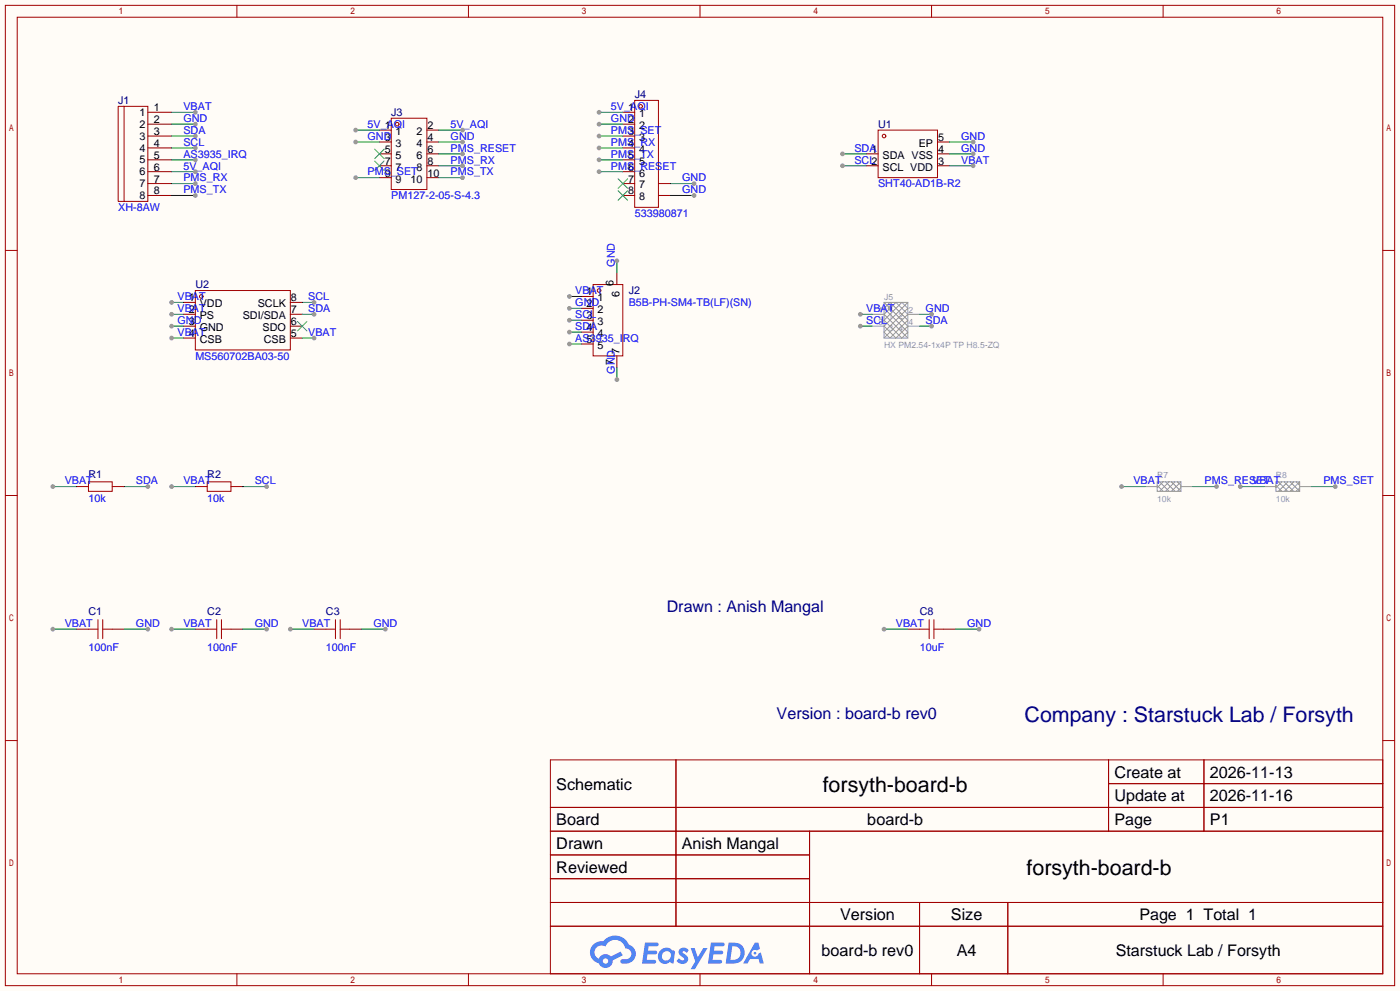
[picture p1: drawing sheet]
<svg xmlns="http://www.w3.org/2000/svg" width="299mm" height="212mm" viewBox="0 0 299 212" stroke-linecap="round" stroke-linejoin="round" font-family="sans-serif">
<path d="M0 0h299.5v211.8h-299.5z" fill="#fffcf7"/>
<g fill="none" stroke="#a10000" stroke-width=".21">
<path d="M1.1 1.1h297.2v209.6h-297.2zM3.7 3.7h292.1v204.5h-292.1zM50.7 1.1v2.6M100.2 1.1v2.6M149.7 1.1v2.6M199.3 1.1v2.6M248.8 1.1v2.6M1.1 53.5h2.6M295.8 53.5h2.5M1.1 105.9h2.6M295.8 105.9h2.5M1.1 158.3h2.6"/>
<path d="M295.8 158.3h2.5M117.7 162.4h178.1v45.8h-178.1zM117.7 172.6h178.1M117.7 177.7h178.1M144.6 162.4v35.6M173.2 177.7v30.5M237.1 162.4v15.3M237.1 167.5h58.7M257.5 162.4v15.3M117.7 182.8h55.5M117.7 192.9h178.1M117.7 187.8h55.5"/>
<path d="M117.7 198h178.1M196.7 192.9v15.3M215.6 192.9v15.3M50.7 208.2v2.5M100.2 208.2v2.5M149.7 208.2v2.5M199.3 208.2v2.5M248.8 208.2v2.5"/>
</g>
<g fill="#5487ff">
<path d="M145.5 202.8a1.3 1.3 0 0 1 1.8 .3l-.4 .6a.54 .54 0 0 0-.9-.2l.1 .2a1.28 1.28 0 0 1 .8 2 1.53 1.53 0 0 1-2.2-.3l.5-.6 .8 .5a.31 .31 0 0 0 .4-.3 .31 .31 0 0 0-.3-.3 1.12 1.12 0 0 1-.6-1.9z"/>
<path d="M147.7 202.7h.9l.7 1.9 1.1-1.9h.9l-2.7 4.5h-.9l1-1.7z"/>
<path d="M138 201.5h1.6a1.31 1.31 0 0 1 1.2 .2 .4 .4 0 0 1-.3 .6h-1.8l-.1 .9h1.6a.4 .4 0 0 1 .4 .4 .4 .4 0 0 1-.4 .4h-1.7l-.2 1.2h1.4a.46 .46 0 0 1 .5 .1 .46 .46 0 0 1 .1 .5l-.3 .2h-2.7z"/>
<path d="M152.1 201.5h1.6a1.32 1.32 0 0 1 1.3 .2 .39 .39 0 0 1-.4 .6h-1.7l-.2 .9h1.7a.4 .4 0 0 1 .3 .4 .4 .4 0 0 1-.4 .4h-1.7l-.2 1.2h1.4a.46 .46 0 0 1 .5 .1 .46 .46 0 0 1 .1 .5l-.3 .2h-2.7z"/>
<path d="M161.5 201.5h.7l.4 1.3-.7 .4a.75 .75 0 0 0-1.1 .3 .75 .75 0 0 0 .5 1 .75 .75 0 0 0 .9-.6l.6-.3 .6 2.4h-.9l-.2-1h-1.9l-.5 1h-.9z"/>
<path d="M155.9 201.5l-.7 4.5h1.5a2.27 2.27 0 0 0 2.6-2.3 2.27 2.27 0 0 0-2.7-2.2zM156.6 202.3a1.5 1.5 0 0 1 1.8 1.5 1.5 1.5 0 0 1-1.9 1.4h-.3z"/>
<path d="M141.3 203.1a1.6 1.6 0 0 0-.3 2.3 1.6 1.6 0 0 0 2.3 .2l.8 .4 .3-2.5-.2-.3h-.4a1.58 1.58 0 0 0-2.5-.1zM141.9 203.6a.98 .98 0 0 1 1.6 .5 .98 .98 0 0 1-1.1 1.2 .94 .94 0 0 1-.8-.6 .94 .94 0 0 1 .3-1.1z"/>
<path d="M126.9 201.9a2.37 2.37 0 0 0 1.2 4 1.54 1.54 0 0 0 1.7 1 1.54 1.54 0 0 0 1.3-1.6l2.1-1.1-.5-.8-2 1.1a1.57 1.57 0 0 0-2.6 .4 1.5 1.5 0 0 1-.8-2.1 1.5 1.5 0 0 1 2.2-.5 2.23 2.23 0 0 1 2.3-1.4 2.23 2.23 0 0 1 2 1.8 1.16 1.16 0 0 1 1.2 1.1 1.16 1.16 0 0 1-1 1.3h-.7a.47 .47 0 0 0-.6 .3 .47 .47 0 0 0 .4 .6 2.17 2.17 0 0 0 2.5-1 2.17 2.17 0 0 0-.3-2.7l-.8-.4a3.2 3.2 0 0 0-5.4-.7l-1.2 .1zM129 205.4a.58 .58 0 0 1 1.1 0 .58 .58 0 0 1-1.1 0z"/>
<circle cx="161.5" cy="203.8" r=".28"/>
</g>
<g fill="none" stroke="#a10000" stroke-width=".21">
<path d="M26.5 22.7h5.1v20.4h-5.1zM26.5 22.7h-1.2v20.4h1.2M83.7 25.3h7.6v15.2h-7.6zM135.8 21.5h5v22.8h-5zM187.8 27.8h12.7v10.2h-12.7zM18.9 103h5.1v2h-5.1zM44.3 103h5.1v2h-5.1zM18.9 134.5h2.1M21 132.5v4M22 134.5h2M22 132.5v4M44.3 134.5h2.1"/>
<path d="M46.4 132.5v4M47.4 134.5h2M47.4 132.5v4M69.7 134.5h2.1M71.8 132.5v4M72.8 134.5h2M72.8 132.5v4M196.7 134.5h2.1M198.8 132.5v4M199.8 134.5h2M199.8 132.5v4"/>
<circle cx="85" cy="26.5" r=".38"/>
<circle cx="137" cy="22.7" r=".38"/>
<circle cx="189.1" cy="29.1" r=".38"/>
</g>
<g fill="none" stroke="#870000" stroke-width=".21">
<path d="M31.6 24h5.1M31.6 26.5h5.1M31.6 29.1h5.1M31.6 31.6h5.1M31.6 34.2h5.1M31.6 36.7h5.1M31.6 39.2h5.1M81.2 32.9h2.5M81.2 35.4h2.5M81.2 30.4h2.5M81.2 27.8h2.5M81.2 38h2.5"/>
<path d="M91.3 32.9h2.6M91.3 35.4h2.6M91.3 30.4h2.6M91.3 27.8h2.6M91.3 38h2.6M133.2 24h2.6M133.2 26.5h2.6M133.2 29.1h2.6M133.2 31.6h2.6M133.2 34.2h2.6M133.2 36.7h2.6M133.2 39.2h2.6"/>
<path d="M140.8 39.2h2.6M185.3 32.9h2.5M185.3 35.4h2.5M200.5 32.9h2.6M200.5 35.4h2.6M200.5 30.4h2.6M31.6 41.8h5.1M133.2 41.8h2.6M140.8 41.8h2.6M16.4 104h2.5M24 104h2.5M41.8 104h2.5"/>
<path d="M49.4 104h2.5M16.4 134.5h2.5M24 134.5h2.5M41.8 134.5h2.5M49.4 134.5h2.5M67.2 134.5h2.5M74.8 134.5h2.5M194.2 134.5h2.5M201.8 134.5h2.5"/>
</g>
<g fill="none" stroke="#999" stroke-width=".21">
<path d="M245 104h2.5M247.5 103h5.1v2h-5.1zM247.5 103.8l1.3 1.2M248 103l2.1 2M248.8 103l-1.3 1.3M249.3 103l2 2M250.1 103l-2.1 2M250.6 103l2 2M251.3 103l-2 2M251.8 103l.8 .8M252.6 104h2.5M252.6 103l-2 2"/>
<path d="M252.6 104.3l-.8 .7M270.4 104h2.5M272.9 103h5.1v2h-5.1zM272.9 103.8l1.3 1.2M273.4 103l2.1 2M274.2 103l-1.3 1.3M274.7 103l2 2M275.5 103l-2.1 2M276 103l2 2M276.7 103l-2 2M277.2 103l.8 .8M278 104h2.5"/>
<path d="M278 103l-2 2M278 104.3l-.8 .7"/>
</g>
<path d="M80.1 31.9l2.1 2M80.1 34.4l2.1 2M82.2 31.9l-2.1 2M82.2 34.4l-2.1 2M132.2 38.2l2 2.1M134.2 38.2l-2 2.1M132.2 40.8l2 2M134.2 40.8l-2 2" fill="none" stroke="#3c3" stroke-width=".21"/>
<path d="M36.7 24h5.1" fill="none" stroke="#008700" stroke-width=".21"/>
<circle cx="41.8" cy="24" r=".51" fill="#999"/>
<path d="M203.1 35.4h5.1" fill="none" stroke="#008700" stroke-width=".21"/>
<circle cx="208.2" cy="35.4" r=".51" fill="#999"/>
<path d="M239.9 104h5.1" fill="none" stroke="#008700" stroke-width=".21"/>
<circle cx="239.9" cy="104" r=".51" fill="#999"/>
<path d="M265.3 104h5.1" fill="none" stroke="#008700" stroke-width=".21"/>
<circle cx="265.3" cy="104" r=".51" fill="#999"/>
<path d="M11.3 134.5h5.1" fill="none" stroke="#008700" stroke-width=".21"/>
<circle cx="11.3" cy="134.5" r=".51" fill="#999"/>
<path d="M36.7 134.5h5.1" fill="none" stroke="#008700" stroke-width=".21"/>
<circle cx="36.7" cy="134.5" r=".51" fill="#999"/>
<path d="M62.1 134.5h5.1" fill="none" stroke="#008700" stroke-width=".21"/>
<circle cx="62.1" cy="134.5" r=".51" fill="#999"/>
<path d="M189.1 134.5h5.1" fill="none" stroke="#008700" stroke-width=".21"/>
<circle cx="189.1" cy="134.5" r=".51" fill="#999"/>
<path d="M36.7 26.5h5.1" fill="none" stroke="#008700" stroke-width=".21"/>
<circle cx="41.8" cy="26.5" r=".51" fill="#999"/>
<path d="M203.1 32.9h5.1" fill="none" stroke="#008700" stroke-width=".21"/>
<circle cx="208.2" cy="32.9" r=".51" fill="#999"/>
<path d="M203.1 30.4h5.1" fill="none" stroke="#008700" stroke-width=".21"/>
<circle cx="208.2" cy="30.4" r=".51" fill="#999"/>
<path d="M76.1 30.4h5.1" fill="none" stroke="#008700" stroke-width=".21"/>
<circle cx="76.1" cy="30.4" r=".51" fill="#999"/>
<path d="M93.9 30.4h5" fill="none" stroke="#008700" stroke-width=".21"/>
<circle cx="98.9" cy="30.4" r=".51" fill="#999"/>
<path d="M128.1 26.5h5.1" fill="none" stroke="#008700" stroke-width=".21"/>
<circle cx="128.1" cy="26.5" r=".51" fill="#999"/>
<path d="M143.4 41.8h5.1" fill="none" stroke="#008700" stroke-width=".21"/>
<circle cx="148.5" cy="41.8" r=".51" fill="#999"/>
<path d="M143.4 39.2h5.1" fill="none" stroke="#008700" stroke-width=".21"/>
<circle cx="148.5" cy="39.2" r=".51" fill="#999"/>
<path d="M26.5 134.5h5.1" fill="none" stroke="#008700" stroke-width=".21"/>
<circle cx="31.6" cy="134.5" r=".51" fill="#999"/>
<path d="M51.9 134.5h5.1" fill="none" stroke="#008700" stroke-width=".21"/>
<circle cx="57" cy="134.5" r=".51" fill="#999"/>
<path d="M77.3 134.5h5.1" fill="none" stroke="#008700" stroke-width=".21"/>
<circle cx="82.4" cy="134.5" r=".51" fill="#999"/>
<path d="M204.3 134.5h5.1" fill="none" stroke="#008700" stroke-width=".21"/>
<circle cx="209.4" cy="134.5" r=".51" fill="#999"/>
<path d="M36.7 29.1h5.1" fill="none" stroke="#008700" stroke-width=".21"/>
<circle cx="41.8" cy="29.1" r=".51" fill="#999"/>
<path d="M180.2 32.9h5.1" fill="none" stroke="#008700" stroke-width=".21"/>
<circle cx="180.2" cy="32.9" r=".51" fill="#999"/>
<path d="M26.5 104h5.1" fill="none" stroke="#008700" stroke-width=".21"/>
<circle cx="31.6" cy="104" r=".51" fill="#999"/>
<path d="M36.7 31.6h5.1" fill="none" stroke="#008700" stroke-width=".21"/>
<circle cx="41.8" cy="31.6" r=".51" fill="#999"/>
<path d="M180.2 35.4h5.1" fill="none" stroke="#008700" stroke-width=".21"/>
<circle cx="180.2" cy="35.4" r=".51" fill="#999"/>
<path d="M51.9 104h5.1" fill="none" stroke="#008700" stroke-width=".21"/>
<circle cx="57" cy="104" r=".51" fill="#999"/>
<path d="M36.7 34.2h5.1" fill="none" stroke="#008700" stroke-width=".21"/>
<circle cx="41.8" cy="34.2" r=".51" fill="#999"/>
<path d="M36.7 36.7h5.1" fill="none" stroke="#008700" stroke-width=".21"/>
<circle cx="41.8" cy="36.7" r=".51" fill="#999"/>
<path d="M76.1 27.8h5.1" fill="none" stroke="#008700" stroke-width=".21"/>
<circle cx="76.1" cy="27.8" r=".51" fill="#999"/>
<path d="M93.9 27.8h5" fill="none" stroke="#008700" stroke-width=".21"/>
<circle cx="98.9" cy="27.8" r=".51" fill="#999"/>
<path d="M128.1 24h5.1" fill="none" stroke="#008700" stroke-width=".21"/>
<circle cx="128.1" cy="24" r=".51" fill="#999"/>
<path d="M36.7 39.2h5.1" fill="none" stroke="#008700" stroke-width=".21"/>
<circle cx="41.8" cy="39.2" r=".51" fill="#999"/>
<path d="M128.1 31.6h5.1" fill="none" stroke="#008700" stroke-width=".21"/>
<circle cx="128.1" cy="31.6" r=".51" fill="#999"/>
<path d="M36.7 41.8h5.1" fill="none" stroke="#008700" stroke-width=".21"/>
<circle cx="41.8" cy="41.8" r=".51" fill="#999"/>
<path d="M128.1 34.2h5.1" fill="none" stroke="#008700" stroke-width=".21"/>
<circle cx="128.1" cy="34.2" r=".51" fill="#999"/>
<path d="M255.1 104h5.1" fill="none" stroke="#008700" stroke-width=".21"/>
<circle cx="260.2" cy="104" r=".51" fill="#999"/>
<path d="M128.1 36.7h5.1" fill="none" stroke="#008700" stroke-width=".21"/>
<circle cx="128.1" cy="36.7" r=".51" fill="#999"/>
<path d="M280.5 104h5.1" fill="none" stroke="#008700" stroke-width=".21"/>
<circle cx="285.6" cy="104" r=".51" fill="#999"/>
<path d="M128.1 29.1h5.1" fill="none" stroke="#008700" stroke-width=".21"/>
<circle cx="128.1" cy="29.1" r=".51" fill="#999"/>
<path d="M11.3 104h5.1" fill="none" stroke="#008700" stroke-width=".21"/>
<circle cx="11.3" cy="104" r=".51" fill="#999"/>
<path d="M36.7 104h5.1" fill="none" stroke="#008700" stroke-width=".21"/>
<circle cx="36.7" cy="104" r=".51" fill="#999"/>
<path d="M93.9 35.4h5" fill="none" stroke="#008700" stroke-width=".21"/>
<circle cx="98.9" cy="35.4" r=".51" fill="#999"/>
<path d="M93.9 38h5" fill="none" stroke="#008700" stroke-width=".21"/>
<circle cx="98.9" cy="38" r=".51" fill="#999"/>
<path d="M93.9 32.9h5" fill="none" stroke="#008700" stroke-width=".21"/>
<circle cx="98.9" cy="32.9" r=".51" fill="#999"/>
<path d="M76.1 38h5.1" fill="none" stroke="#008700" stroke-width=".21"/>
<circle cx="76.1" cy="38" r=".51" fill="#999"/>
<g fill="none" stroke="#a10000" stroke-width=".21">
<path d="M126.9 60.8h6.3v15.3h-6.3z"/>
<circle cx="128.1" cy="62.1" r=".38"/>
</g>
<path d="M132 58.3v2.5M124.3 63.4h2.6M124.3 65.9h2.6M124.3 68.5h2.6M124.3 71h2.6M124.3 73.5h2.6M132 76.1v2.5" fill="none" stroke="#870000" stroke-width=".21"/>
<g fill="none" stroke="#999" stroke-width=".21">
<path d="M186.6 67.2h2.5M186.6 69.7h2.5M189.1 64.6h5.1v7.7h-5.1zM189.1 65.9l1.3-1.3 3.8 3.9-3.8 3.8-1.3-1.3 5.1-5.1-1.3-1.3-3.8 3.9 3.8 3.8 1.3-1.3zM189.1 67.2l2.5-2.6 2.6 2.6M189.1 69.7l2.5 2.6 2.6-2.6M189.1 67.2l5.1 5.1M189.1 64.6l5.1 5.1M190.5 65.6l.2 .1M190.7 66.1l-.2 .2M194.2 64.6l-5.1 5.1M194.2 67.2l-5.1 5.1"/>
<path d="M194.2 67.2h2.5M194.2 69.7h2.5"/>
<circle cx="190.4" cy="65.9" r=".38"/>
</g>
<path d="M121.8 63.4h2.5" fill="none" stroke="#008700" stroke-width=".21"/>
<circle cx="121.8" cy="63.4" r=".51" fill="#999"/>
<path d="M184 67.2h2.6" fill="none" stroke="#008700" stroke-width=".21"/>
<circle cx="184" cy="67.2" r=".51" fill="#999"/>
<path d="M121.8 65.9h2.5" fill="none" stroke="#008700" stroke-width=".21"/>
<circle cx="121.8" cy="65.9" r=".51" fill="#999"/>
<path d="M132 55.8v2.5" fill="none" stroke="#008700" stroke-width=".21"/>
<circle cx="132" cy="55.8" r=".51" fill="#999"/>
<path d="M132 78.6v2.6" fill="none" stroke="#008700" stroke-width=".21"/>
<circle cx="132" cy="81.2" r=".51" fill="#999"/>
<path d="M196.7 67.2h2.6" fill="none" stroke="#008700" stroke-width=".21"/>
<circle cx="199.3" cy="67.2" r=".51" fill="#999"/>
<path d="M121.8 68.5h2.5" fill="none" stroke="#008700" stroke-width=".21"/>
<circle cx="121.8" cy="68.5" r=".51" fill="#999"/>
<path d="M184 69.7h2.6" fill="none" stroke="#008700" stroke-width=".21"/>
<circle cx="184" cy="69.7" r=".51" fill="#999"/>
<path d="M121.8 71h2.5" fill="none" stroke="#008700" stroke-width=".21"/>
<circle cx="121.8" cy="71" r=".51" fill="#999"/>
<path d="M196.7 69.7h2.6" fill="none" stroke="#008700" stroke-width=".21"/>
<circle cx="199.3" cy="69.7" r=".51" fill="#999"/>
<path d="M121.8 73.5h2.5" fill="none" stroke="#008700" stroke-width=".21"/>
<circle cx="121.8" cy="73.5" r=".51" fill="#999"/>
<g fill="none" stroke="#a10000" stroke-width=".21">
<path d="M41.8 62.1h20.3v12.7h-20.3z"/>
<circle cx="43.1" cy="63.4" r=".38"/>
</g>
<path d="M39.2 64.6h2.6M39.2 67.2h2.6M39.2 69.7h2.6M39.2 72.3h2.6M62.1 64.6h2.5M62.1 67.2h2.5M62.1 69.7h2.5M62.1 72.3h2.5" fill="none" stroke="#870000" stroke-width=".21"/>
<path d="M63.6 68.7l2.1 2M65.7 68.7l-2.1 2" fill="none" stroke="#3c3" stroke-width=".21"/>
<path d="M36.7 64.6h2.5" fill="none" stroke="#008700" stroke-width=".21"/>
<circle cx="36.7" cy="64.6" r=".51" fill="#999"/>
<path d="M36.7 67.2h2.5" fill="none" stroke="#008700" stroke-width=".21"/>
<circle cx="36.7" cy="67.2" r=".51" fill="#999"/>
<path d="M36.7 72.3h2.5" fill="none" stroke="#008700" stroke-width=".21"/>
<circle cx="36.7" cy="72.3" r=".51" fill="#999"/>
<path d="M64.6 72.3h2.6" fill="none" stroke="#008700" stroke-width=".21"/>
<circle cx="67.2" cy="72.3" r=".51" fill="#999"/>
<path d="M36.7 69.7h2.5" fill="none" stroke="#008700" stroke-width=".21"/>
<circle cx="36.7" cy="69.7" r=".51" fill="#999"/>
<path d="M64.6 67.2h2.6" fill="none" stroke="#008700" stroke-width=".21"/>
<circle cx="67.2" cy="67.2" r=".51" fill="#999"/>
<path d="M64.6 64.6h2.6" fill="none" stroke="#008700" stroke-width=".21"/>
<circle cx="67.2" cy="64.6" r=".51" fill="#999"/>
<text font-size="4.6" fill="#000080" x="219.2" y="154.3">Company : Starstuck Lab / Forsyth</text>
<g font-size="4.6">
<text x="176" y="169.3">forsyth-board-b</text>
<text x="219.6" y="187.1">forsyth-board-b</text>
</g>
<text font-size="3.5" fill="#000080" x="166.1" y="153.7">Version : board-b rev0</text>
<g font-size="3.5">
<text x="238.4" y="166.2">Create at</text>
<text x="258.8" y="166.2">2026-11-13</text>
<text x="119" y="168.8">Schematic</text>
<text x="238.4" y="171.3">Update at</text>
<text x="258.8" y="171.3">2026-11-16</text>
<text x="119" y="176.4">Board</text>
<text x="185.5" y="176.4">board-b</text>
<text x="258.8" y="176.4">P1</text>
<text x="119" y="181.5">Drawn</text>
<text x="119" y="186.6">Reviewed</text>
<text x="179.7" y="196.7">Version</text>
<text x="203.4" y="196.7">Size</text>
<text x="175.8" y="204.3">board-b rev0</text>
<text x="204.7" y="204.3">A4</text>
</g>
<text font-size="3.4" fill="#000080" x="142.6" y="130.8">Drawn : Anish Mangal</text>
<g font-size="3.4">
<text x="238.4" y="176.4">Page</text>
<text x="145.9" y="181.4">Anish Mangal</text>
<text x="243.7" y="196.7">Page 1 Total 1</text>
<text x="238.7" y="204.3">Starstuck Lab / Forsyth</text>
</g>
<g font-size="2.3" fill="#000080">
<text x="25.3" y="22.3">J1</text>
<text x="135.8" y="21">J4</text>
<text x="83.7" y="24.8">J3</text>
<text x="187.8" y="27.4">U1</text>
<text x="41.8" y="61.6">U2</text>
<text x="134.5" y="62.9">J2</text>
<text x="18.9" y="102.3">R1</text>
<text x="44.3" y="102.3">R2</text>
<text x="18.9" y="131.5">C1</text>
<text x="44.3" y="131.5">C2</text>
<text x="69.7" y="131.5">C3</text>
<text x="196.7" y="131.5">C8</text>
</g>
<g font-size="2.3">
<text x="32.9" y="23.8">1</text>
<text x="134.4" y="23.8">1</text>
<text x="29.8" y="24.8">1</text>
<text x="29.8" y="27.3">2</text>
<text x="29.8" y="29.9">3</text>
<text x="32.9" y="26.3">2</text>
<text x="32.9" y="28.9">3</text>
<text x="82.3" y="27.6">1</text>
<text x="84.6" y="28.9">1</text>
<text x="89.1" y="28.9">2</text>
<text x="91.4" y="27.6">2</text>
<text x="134.4" y="26.3">2</text>
<text x="134.4" y="28.9">3</text>
<text x="136.7" y="25">1</text>
<text x="136.7" y="27.6">2</text>
<text x="29.8" y="32.4">4</text>
<text x="29.8" y="34.9">5</text>
<text x="32.9" y="31.4">4</text>
<text x="32.9" y="33.9">5</text>
<text x="82.3" y="30.1">3</text>
<text x="82.3" y="32.7">5</text>
<text x="82.3" y="35.2">7</text>
<text x="84.6" y="31.4">3</text>
<text x="84.6" y="33.9">5</text>
<text x="89.1" y="33.9">6</text>
<text x="89.1" y="31.4">4</text>
<text x="91.4" y="35.2">8</text>
<text x="91.4" y="32.7">6</text>
<text x="91.4" y="30.1">4</text>
<text x="134.4" y="31.4">4</text>
<text x="134.4" y="33.9">5</text>
<text x="136.7" y="30.1">3</text>
<text x="136.7" y="32.7">4</text>
<text x="136.7" y="35.2">5</text>
<text x="186.4" y="32.7">1</text>
<text x="188.8" y="33.9">SDA VSS</text>
<text x="196.5" y="31.4">EP</text>
<text x="200.7" y="35.2">3</text>
<text x="200.7" y="32.7">4</text>
<text x="200.7" y="30.1">5</text>
<text x="29.8" y="37.5">6</text>
<text x="29.8" y="40">7</text>
<text x="32.9" y="36.5">6</text>
<text x="32.9" y="39">7</text>
<text x="32.9" y="41.6">8</text>
<text x="82.3" y="37.7">9</text>
<text x="84.6" y="36.5">7</text>
<text x="84.6" y="39">9</text>
<text x="87.8" y="39">10</text>
<text x="89.1" y="36.5">8</text>
<text x="91.4" y="37.7">10</text>
<text x="134.4" y="36.5">6</text>
<text x="134.4" y="39">7</text>
<text x="134.4" y="41.6">8</text>
<text x="136.7" y="37.7">6</text>
<text x="136.7" y="40.3">7</text>
<text x="188.8" y="36.5">SCL VDD</text>
<text x="29.8" y="42.6">8</text>
<text x="136.7" y="42.8">8</text>
<text x="40.4" y="64.4">1</text>
<text x="42.7" y="65.7">VDD</text>
<text x="55.1" y="65.7">SCLK</text>
<text x="62.2" y="64.4">8</text>
<text x="125.5" y="63.1">1</text>
<text x="125.5" y="65.7">2</text>
<text x="127.8" y="64.4">1</text>
<text x="131.2" y="61.2" transform="rotate(-90 131.2 61.2)">6</text>
<text x="132.5" y="63.5" transform="rotate(-90 132.5 63.5)">6</text>
<text x="40.4" y="67">2</text>
<text x="40.4" y="69.5">3</text>
<text x="42.7" y="68.2">PS</text>
<text x="42.7" y="70.8">GND</text>
<text x="51.9" y="68.2">SDI/SDA</text>
<text x="56.2" y="70.8">SDO</text>
<text x="62.2" y="69.5">6</text>
<text x="62.2" y="67">7</text>
<text x="125.5" y="68.2">3</text>
<text x="125.5" y="70.8">4</text>
<text x="127.8" y="67">2</text>
<text x="127.8" y="69.5">3</text>
<text x="40.4" y="72">4</text>
<text x="42.7" y="73.3">CSB</text>
<text x="56.4" y="73.3">CSB</text>
<text x="62.2" y="72">5</text>
<text x="125.5" y="73.3">5</text>
<text x="127.8" y="72">4</text>
<text x="127.8" y="74.6">5</text>
<text x="131.2" y="78" transform="rotate(-90 131.2 78)">7</text>
<text x="132.5" y="75.6" transform="rotate(-90 132.5 75.6)">7</text>
</g>
<g font-size="2.3" fill="#00f">
<text x="39.2" y="23.5">VBAT</text>
<text x="130.7" y="23.5">5V_AQI</text>
<text x="39.2" y="26.1">GND</text>
<text x="39.2" y="28.6">SDA</text>
<text x="78.6" y="29.9">GND</text>
<text x="78.6" y="27.4">5V_AQI</text>
<text x="96.4" y="29.9">GND</text>
<text x="96.4" y="27.4">5V_AQI</text>
<text x="130.7" y="26.1">GND</text>
<text x="130.7" y="28.6">PMS_SET</text>
<text x="205.6" y="29.9">GND</text>
<text x="39.2" y="31.2">SCL</text>
<text x="39.2" y="33.7">AS3935_IRQ</text>
<text x="96.4" y="35">PMS_RX</text>
<text x="96.4" y="32.4">PMS_RESET</text>
<text x="130.7" y="31.2">PMS_RX</text>
<text x="130.7" y="33.7">PMS_TX</text>
<text x="182.8" y="32.4">SDA</text>
<text x="182.8" y="35">SCL2</text>
<text x="205.6" y="35">VBAT</text>
<text x="205.6" y="32.4">GND</text>
<text x="39.2" y="36.2">5V_AQI</text>
<text x="39.2" y="38.8">PMS_RX</text>
<text x="39.2" y="41.3">PMS_TX</text>
<text x="78.6" y="37.5">PMS_SET</text>
<text x="96.4" y="37.5">PMS_TX</text>
<text x="130.7" y="36.2">PMS_RESET</text>
<text x="145.9" y="41.3">GND</text>
<text x="145.9" y="38.8">GND</text>
<text x="187.8" y="40.1">SHT40-AD1B-R2</text>
<text x="25.3" y="45.1">XH-8AW</text>
<text x="83.7" y="42.6">PM127-2-05-S-4.3</text>
<text x="135.8" y="46.4">533980871</text>
<text x="131.5" y="57" transform="rotate(-90 131.5 57)">GND</text>
<text x="38" y="64.2">VBAT</text>
<text x="65.9" y="64.2">SCL</text>
<text x="123.1" y="62.9">VBAT</text>
<text x="123.1" y="65.5">GND</text>
<text x="134.5" y="65.4">B5B-PH-SM4-TB(LF)(SN)</text>
<text x="38" y="66.7">VBAT</text>
<text x="38" y="71.8">VBAT</text>
<text x="38" y="69.3">GND</text>
<text x="65.9" y="71.8">VBAT</text>
<text x="65.9" y="66.7">SDA</text>
<text x="123.1" y="68">SCL</text>
<text x="123.1" y="70.5">SDA</text>
<text x="185.3" y="66.7">VBAT</text>
<text x="185.3" y="69.3">SCL</text>
<text x="198" y="66.7">GND</text>
<text x="198" y="69.3">SDA</text>
<text x="41.8" y="76.9">MS560702BA03-50</text>
<text x="123.1" y="73.1">AS3935_IRQ</text>
<text x="131.5" y="79.9" transform="rotate(-90 131.5 79.9)">GND</text>
<text x="13.8" y="103.6">VBAT</text>
<text x="18.9" y="107.4">10k</text>
<text x="29.1" y="103.6">SDA</text>
<text x="39.2" y="103.6">VBAT</text>
<text x="44.3" y="107.4">10k</text>
<text x="54.5" y="103.6">SCL</text>
<text x="242.4" y="103.6">VBAT</text>
<text x="257.7" y="103.6">PMS_RESET</text>
<text x="267.8" y="103.6">VBAT</text>
<text x="283.1" y="103.6">PMS_SET</text>
<text x="13.8" y="134">VBAT</text>
<text x="29.1" y="134">GND</text>
<text x="39.2" y="134">VBAT</text>
<text x="54.5" y="134">GND</text>
<text x="64.6" y="134">VBAT</text>
<text x="79.9" y="134">GND</text>
<text x="191.6" y="134">VBAT</text>
<text x="206.9" y="134">GND</text>
<text x="18.9" y="139.1">100nF</text>
<text x="44.3" y="139.1">100nF</text>
<text x="69.7" y="139.1">100nF</text>
<text x="196.7" y="139.1">10uF</text>
</g>
<g font-size="1.8" fill="#999">
<text x="189.1" y="64.2">J5</text>
<text x="187.9" y="67">1</text>
<text x="187.9" y="69.5">3</text>
<text x="190" y="68.2">1</text>
<text x="190" y="70.8">3</text>
<text x="192.2" y="70.8">4</text>
<text x="192.2" y="68.2">2</text>
<text x="194.3" y="69.5">4</text>
<text x="194.3" y="67">2</text>
<text x="189.1" y="74.3">HX PM2.54-1x4P TP H8.5-ZQ</text>
<text x="247.5" y="102.3">R7</text>
<text x="247.5" y="107.4">10k</text>
<text x="272.9" y="102.3">R8</text>
<text x="272.9" y="107.4">10k</text>
</g>
</svg>
